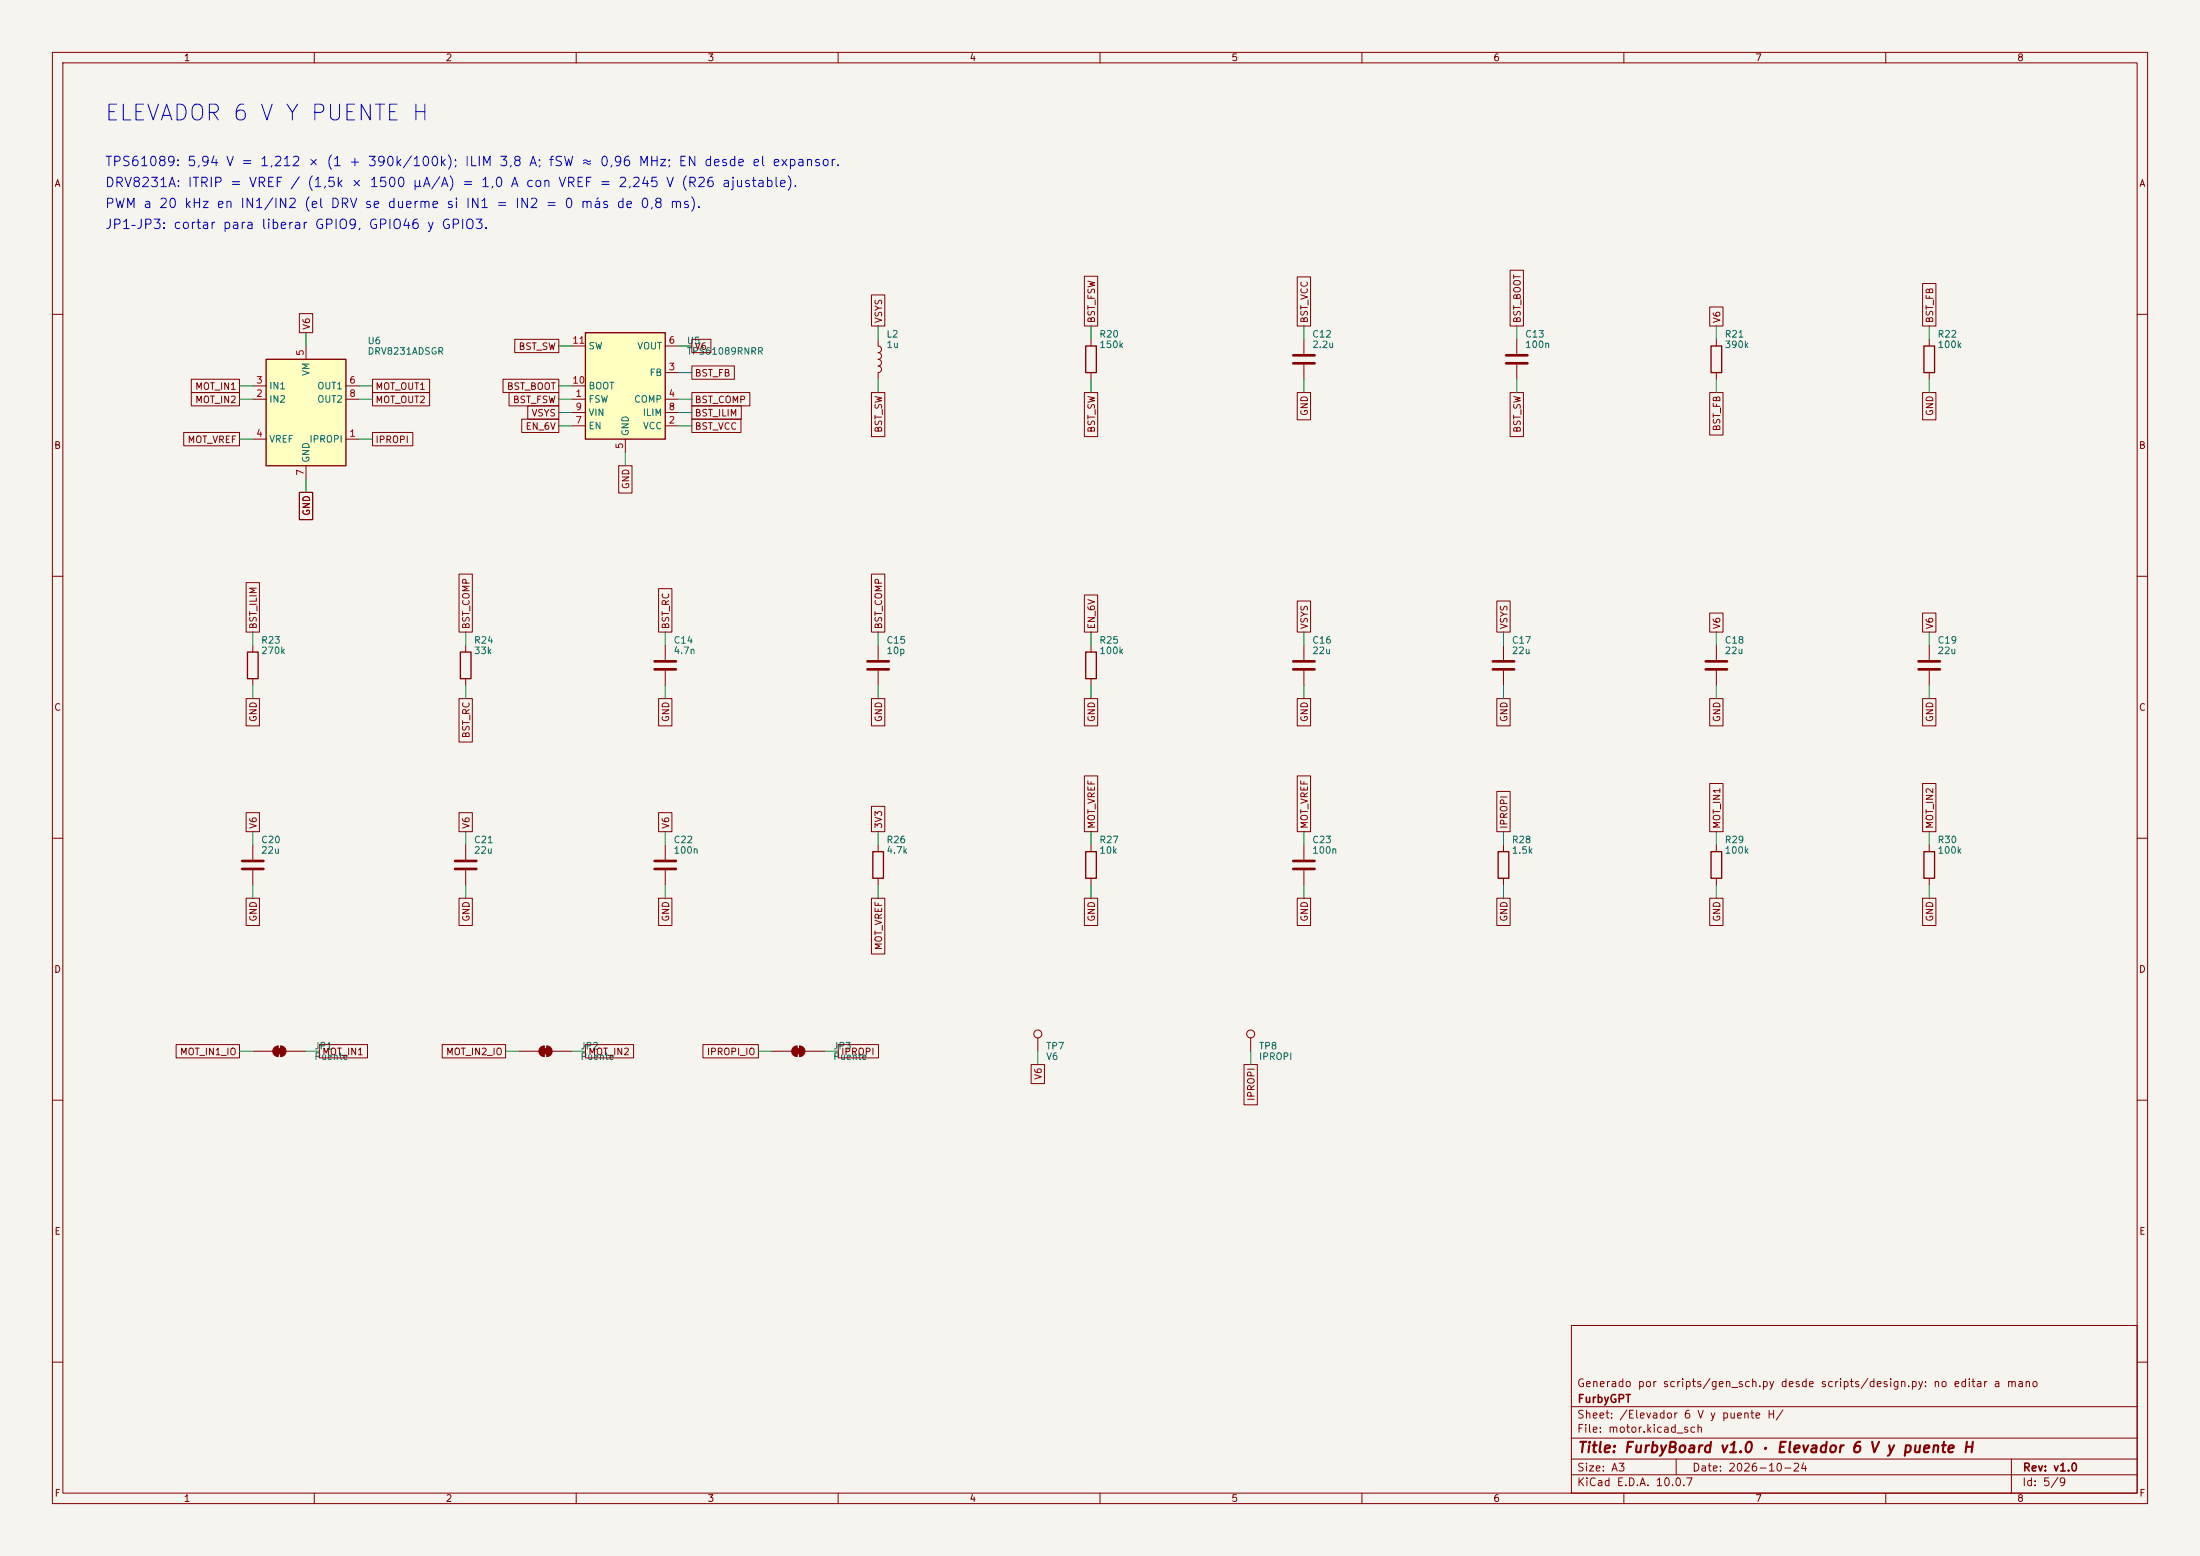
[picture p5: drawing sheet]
<svg xmlns="http://www.w3.org/2000/svg" width="420mm" height="297mm" viewBox="0 0 420 297" stroke-linecap="round" stroke-linejoin="round" font-family="sans-serif">
<path d="M0 0h420v297h-420z" fill="#f5f4ef" stroke="#f5f4ef" stroke-width=".19"/>
<g fill="none" stroke="#840000" stroke-width=".19">
<path d="M10 10h400v277h-400zM12 12h396v273h-396zM60 10v2M110 10v2M160 10v2M210 10v2M260 10v2M310 10v2M360 10v2M10 60h2M289.6 64.8v2.8M289.6 69.6v2.8"/>
<path d="M327.7 64.8v1.2M327.7 71.1v1.3M408 60h2M10 110h2M408 110h2M88.9 123.2v1.3M88.9 129.5v1.3M127 123.2v2.8M127 128v2.8M208.3 123.2v1.3M208.3 129.5v1.3M287 123.2v2.8"/>
<path d="M287 128v2.8M327.7 123.2v2.8M327.7 128v2.8M10 160h2M408 160h2M48.3 161.3v2.8M48.3 166.1v2.8M88.9 161.3v2.8M88.9 166.1v2.8M287 161.3v1.3M287 167.6v1.3M327.7 161.3v1.3"/>
<path d="M327.7 167.6v1.3M10 210h2M408 210h2M300 253h108v32h-108zM10 260h2M300 278.5h108M300 274.5h108M300 268.5h108M320 278.5v3M384 278.5v6.5M408 260h2M60 285v2"/>
<path d="M110 285v2M160 285v2M210 285v2M260 285v2M300 281.5h108M310 285v2M360 285v2"/>
</g>
<path d="M326.6 66h2.1v5.1h-2.1zM87.9 124.5h2v5h-2zM207.3 124.5h2v5h-2zM286 162.6h2v5h-2zM326.6 162.6h2.1v5h-2.1z" fill="none" stroke="#840000" stroke-width=".25"/>
<path d="M287.5 67.8h4.1M287.5 69.3h4.1M125 126.2h4M125 127.8h4M285 126.2h4.1M285 127.8h4.1M325.6 126.2h4.1M325.6 127.8h4.1M46.2 164.3h4.1M46.2 165.9h4.1M86.9 164.3h4M86.9 165.9h4" fill="none" stroke="#840000" stroke-width=".51"/>
<path d="M50.8 68.6h15.2v20.3h-15.2z" fill="#ffffc2"/>
<path d="M50.8 68.6h15.2v20.3h-15.2zM207.3 66h2v5.1h-2zM367.3 66h2v5.1h-2zM47.2 124.5h2.1v5h-2.1zM166.6 162.6h2.1v5h-2.1zM207.3 162.6h2v5h-2zM367.3 162.6h2v5h-2z" fill="none" stroke="#840000" stroke-width=".25"/>
<g fill="none" stroke="#840000" stroke-width=".19">
<path d="M48.3 76.2h2.5M48.3 73.7h2.5M58.4 66v2.6M66 76.2h2.6M66 73.7h2.6M167.6 64.8v1.2a.64 .64 0 0 1 .7 .7 .64 .64 0 0 1-.7 .6M167.6 67.3a.64 .64 0 0 1 .7 .6 .64 .64 0 0 1-.7 .7 .64 .64 0 0 1 .7 .6 .64 .64 0 0 1-.7 .7 .64 .64 0 0 1 .7 .6 .64 .64 0 0 1-.7 .6v1.3M208.3 64.8v1.2M208.3 71.1v1.3M248.9 64.8v2.8M248.9 69.6v2.8M368.3 64.8v1.2"/>
<path d="M368.3 71.1v1.3M48.3 83.8h2.5M58.4 88.9v2.5M66 83.8h2.6M48.3 123.2v1.3M48.3 129.5v1.3M167.6 123.2v2.8M167.6 128v2.8M248.9 123.2v2.8M248.9 128v2.8M368.3 123.2v2.8M368.3 128v2.8"/>
<path d="M127 161.3v2.8M127 166.1v2.8M167.6 161.3v1.3M167.6 167.6v1.3M208.3 161.3v1.3M208.3 167.6v1.3M248.9 161.3v2.8M248.9 166.1v2.8M368.3 161.3v1.3M368.3 167.6v1.3M53.1 199.6v2.1M53.6 199.6v2.1"/>
<path d="M103.9 199.6v2.1M104.4 199.6v2.1M152.1 199.6v2.1M152.7 199.6v2.1M198.1 198.1v2.6M238.8 198.1v2.6M48.3 200.7h3.8M54.6 200.7h3.8M99.1 200.7h3.8M105.4 200.7h3.8M147.3 200.7h3.8M153.7 200.7h3.8"/>
<circle cx="198.1" cy="197.4" r=".76"/>
<circle cx="238.8" cy="197.4" r=".76"/>
</g>
<path d="M246.9 67.8h4.1M246.9 69.3h4.1M165.6 126.2h4.1M165.6 127.8h4.1M246.9 126.2h4.1M246.9 127.8h4.1M366.3 126.2h4M366.3 127.8h4M125 164.3h4M125 165.9h4M246.9 164.3h4.1M246.9 165.9h4.1" fill="none" stroke="#840000" stroke-width=".51"/>
<g fill="#840000" stroke="#840000" stroke-width=".19">
<path d="M52.8 200.2h1v1h-1z"/>
<path d="M52.4 199.9l.7-.3v2.1a1.02 1.02 0 0 1-.9-.7 1.02 1.02 0 0 1 .2-1.1z"/>
<path d="M53.6 199.6a1.02 1.02 0 0 1 1 1.1 1.02 1.02 0 0 1-1 1z"/>
<path d="M151.9 200.2h1v1h-1z"/>
<path d="M151.4 199.9l.7-.3v2.1a1.02 1.02 0 0 1-.9-.7 1.02 1.02 0 0 1 .2-1.1z"/>
<path d="M152.7 199.6a1.02 1.02 0 0 1 1 1.1 1.02 1.02 0 0 1-1 1z"/>
<path d="M103.6 200.2h1v1h-1z"/>
<path d="M103.2 199.9l.7-.3v2.1a1.02 1.02 0 0 1-.9-.7 1.02 1.02 0 0 1 .2-1.1z"/>
<path d="M104.4 199.6a1.02 1.02 0 0 1 1 1.1 1.02 1.02 0 0 1-1 1z"/>
</g>
<path d="M111.8 63.5h15.2v20.3h-15.2z" fill="#ffffc2"/>
<path d="M111.8 63.5h15.2v20.3h-15.2z" fill="none" stroke="#840000" stroke-width=".25"/>
<g fill="none" stroke="#840000" stroke-width=".19">
<path d="M57.1 59.9h2.6v3.6h-2.6zM166.4 56.3h2.5v5.9h-2.5zM207 52.7h2.6v9.5h-2.6zM247.6 52.9h2.6v9.3h-2.6zM288.3 51.6h2.5v10.6h-2.5zM326.4 58.6h2.5v3.6h-2.5zM367 54.1h2.6v8.1h-2.6zM36.5 72.4h9.2v2.5h-9.2zM36.5 74.9h9.2v2.6h-9.2zM71.1 74.9h10.9v2.6h-10.9zM71.1 72.4h10.9v2.5h-10.9zM96 72.4h10.7v2.5h-10.7z"/>
<path d="M97.2 74.9h9.5v2.6h-9.5zM98.3 64.8h8.4v2.5h-8.4zM100.7 77.5h6v2.5h-6zM109.2 76.2h2.6M109.2 66h2.6M109.2 78.7h2.6M109.2 73.7h2.6M127 76.2h2.5M127 71.1h2.5M127 66h2.5M127 78.7h2.5M132.1 64.8h3.6v2.5h-3.6z"/>
<path d="M132.1 74.9h11.1v2.6h-11.1zM132.1 77.5h9.4v2.5h-9.4zM132.1 69.8h8.1v2.6h-8.1zM166.4 74.9h2.5v8.4h-2.5zM207 74.9h2.6v8.4h-2.6zM247.6 74.9h2.6v5.2h-2.6zM288.3 74.9h2.5v8.4h-2.5zM326.4 74.9h2.5v8.1h-2.5zM367 74.9h2.6v5.2h-2.6zM35.1 82.5h10.6v2.6h-10.6zM57.1 94h2.6v5.2h-2.6zM71.1 82.5h7.7v2.6h-7.7z"/>
<path d="M99.6 80h7.1v2.6h-7.1zM109.2 81.3h2.6M118.1 88.9h2.6v5.2h-2.6zM119.4 83.8v2.6M127 81.3h2.5M132.1 80h9.4v2.6h-9.4zM47 111.2h2.5v9.5h-2.5zM87.6 109.6h2.6v11.1h-2.6zM125.7 112.4h2.6v8.3h-2.6zM166.4 109.6h2.5v11.1h-2.5zM207 113.6h2.6v7.1h-2.6zM247.6 114.7h2.6v6h-2.6z"/>
<path d="M285.7 114.7h2.6v6h-2.6zM326.4 117h2.5v3.7h-2.5zM367 117h2.6v3.7h-2.6zM47 133.4h2.5v5.2h-2.5zM87.6 133.4h2.6v8.2h-2.6zM125.7 133.4h2.6v5.2h-2.6zM166.4 133.4h2.5v5.2h-2.5zM207 133.4h2.6v5.2h-2.6zM247.6 133.4h2.6v5.2h-2.6zM285.7 133.4h2.6v5.2h-2.6zM326.4 133.4h2.5v5.2h-2.5zM367 133.4h2.6v5.2h-2.6z"/>
<path d="M47 155.1h2.5v3.7h-2.5zM87.6 155.1h2.6v3.7h-2.6zM125.7 155.1h2.6v3.7h-2.6zM166.4 153.9h2.5v4.9h-2.5zM207 148.1h2.6v10.7h-2.6zM247.6 148.1h2.6v10.7h-2.6zM285.7 151.1h2.6v7.7h-2.6zM326.4 149.6h2.5v9.2h-2.5zM367 149.6h2.6v9.2h-2.6zM47 171.5h2.5v5.2h-2.5zM87.6 171.5h2.6v5.2h-2.6zM125.7 171.5h2.6v5.2h-2.6z"/>
<path d="M166.4 171.5h2.5v10.6h-2.5zM207 171.5h2.6v5.2h-2.6zM247.6 171.5h2.6v5.2h-2.6zM285.7 171.5h2.6v5.2h-2.6zM326.4 171.5h2.5v5.2h-2.5zM367 171.5h2.6v5.2h-2.6zM33.6 199.4h12.1v2.5h-12.1zM61 199.4h9.2v2.5h-9.2zM84.4 199.4h12.1v2.5h-12.1zM111.8 199.4h9.2v2.5h-9.2zM134.2 199.4h10.6v2.5h-10.6zM160 199.4h7.7v2.5h-7.7z"/>
<path d="M196.8 203.2h2.6v3.6h-2.6zM237.5 203.2h2.5v7.7h-2.5z"/>
</g>
<g fill="none" stroke="#009600" stroke-width=".19">
<path d="M45.7 76.2h2.6M45.7 73.7h2.6M58.4 63.5v2.5M68.6 76.2h2.5M68.6 73.7h2.5M106.7 76.2h2.5M106.7 66h2.5M106.7 78.7h2.5M106.7 73.7h2.5M129.5 76.2h2.6M129.5 66h2.6M129.5 71.1h2.6"/>
<path d="M129.5 78.7h2.6M167.6 62.2v2.6M167.6 72.4v2.5M208.3 62.2v2.6M208.3 72.4v2.5M248.9 62.2v2.6M248.9 72.4v2.5M289.6 62.2v2.6M289.6 72.4v2.5M327.7 62.2v2.6M327.7 72.4v2.5M368.3 62.2v2.6"/>
<path d="M368.3 72.4v2.5M45.7 83.8h2.6M58.4 91.4v2.6M68.6 83.8h2.5M106.7 81.3h2.5M119.4 86.4v2.5M129.5 81.3h2.6M48.3 120.7v2.5M48.3 130.8v2.6M88.9 120.7v2.5M88.9 130.8v2.6M127 120.7v2.5"/>
<path d="M127 130.8v2.6M167.6 120.7v2.5M167.6 130.8v2.6M208.3 120.7v2.5M208.3 130.8v2.6M248.9 120.7v2.5M248.9 130.8v2.6M287 120.7v2.5M287 130.8v2.6M327.7 120.7v2.5M327.7 130.8v2.6M368.3 120.7v2.5"/>
<path d="M368.3 130.8v2.6M48.3 158.8v2.5M88.9 158.8v2.5M127 158.8v2.5M167.6 158.8v2.5M208.3 158.8v2.5M248.9 158.8v2.5M287 158.8v2.5M327.7 158.8v2.5M368.3 158.8v2.5M48.3 168.9v2.6M88.9 168.9v2.6"/>
<path d="M127 168.9v2.6M167.6 168.9v2.6M208.3 168.9v2.6M248.9 168.9v2.6M287 168.9v2.6M327.7 168.9v2.6M368.3 168.9v2.6M45.7 200.7h2.6M58.4 200.7h2.6M96.5 200.7h2.6M109.2 200.7h2.6M144.8 200.7h2.5"/>
<path d="M157.5 200.7h2.5M198.1 200.7v2.5M238.8 200.7v2.5"/>
</g>
<text font-size="3" fill="#0000c2" x="19.8" y="23.8">ELEVADOR 6 V Y PUENTE H</text>
<text font-size="2" fill="#840000" x="301" y="277.8">Title: FurbyBoard v1.0 · Elevador 6 V y puente H</text>
<g font-size="1.8" fill="#0000c2">
<text x="19.9" y="32.2">TPS61089: 5,94 V = 1,212 × (1 + 390k/100k); ILIM 3,8 A; fSW ≈ 0,96 MHz; EN desde el expansor.</text>
<text x="19.9" y="36.2">DRV8231A: ITRIP = VREF / (1,5k × 1500 µA/A) = 1,0 A con VREF = 2,245 V (R26 ajustable).</text>
<text x="19.9" y="40.2">PWM a 20 kHz en IN1/IN2 (el DRV se duerme si IN1 = IN2 = 0 más de 0,8 ms).</text>
<text x="19.9" y="44.2">JP1–JP3: cortar para liberar GPIO9, GPIO46 y GPIO3.</text>
</g>
<g font-size="1.5" fill="#840000">
<text x="300.9" y="265.1">Generado por scripts/gen_sch.py desde scripts/design.py: no editar a mano</text>
<text x="301" y="268.1">FurbyGPT</text>
<text x="300.9" y="273.8">File: motor.kicad_sch</text>
<text x="300.9" y="271.1">Sheet: /Elevador 6 V y puente H/</text>
<text x="300.9" y="281.2">Size: A3</text>
<text x="322.9" y="281.2">Date: 2026-10-24</text>
<text x="386" y="281.2">Rev: v1.0</text>
<text x="300.9" y="284">KiCad E.D.A. 10.0.7</text>
<text x="385.9" y="284">Id: 5/9</text>
</g>
<g font-size="1.3" fill="#840000">
<text x="35" y="12">1</text>
<text x="85" y="12">2</text>
<text x="135" y="12">3</text>
<text x="185" y="12">4</text>
<text x="235" y="12">5</text>
<text x="285" y="12">6</text>
<text x="335" y="12">7</text>
<text x="385" y="12">8</text>
<text x="10.3" y="36">A</text>
<text x="408.3" y="36">A</text>
<text x="59.5" y="63.1" transform="rotate(-90 59.5 63.1)">V6</text>
<text x="168.7" y="61.8" transform="rotate(-90 168.7 61.8)">VSYS</text>
<text x="209.3" y="61.8" transform="rotate(-90 209.3 61.8)">BST_FSW</text>
<text x="250" y="61.8" transform="rotate(-90 250 61.8)">BST_VCC</text>
<text x="290.6" y="61.8" transform="rotate(-90 290.6 61.8)">BST_BOOT</text>
<text x="328.7" y="61.8" transform="rotate(-90 328.7 61.8)">V6</text>
<text x="369.4" y="61.8" transform="rotate(-90 369.4 61.8)">BST_FB</text>
<text x="98.9" y="67.1">BST_SW</text>
<text x="132.5" y="67.1">V6</text>
<text x="37.2" y="74.7">MOT_IN1</text>
<text x="37.2" y="77.3">MOT_IN2</text>
<text x="71.6" y="77.3">MOT_OUT2</text>
<text x="71.6" y="74.7">MOT_OUT1</text>
<text x="96.7" y="74.7">BST_BOOT</text>
<text x="97.8" y="77.3">BST_FSW</text>
<text x="132.5" y="77.3">BST_COMP</text>
<text x="132.5" y="72.2">BST_FB</text>
<text x="100.2" y="82.3">EN_6V</text>
<text x="101.4" y="79.8">VSYS</text>
<text x="132.5" y="82.3">BST_VCC</text>
<text x="132.5" y="79.8">BST_ILIM</text>
<text x="168.7" y="82.7" transform="rotate(-90 168.7 82.7)">BST_SW</text>
<text x="209.3" y="82.7" transform="rotate(-90 209.3 82.7)">BST_SW</text>
<text x="250" y="79.5" transform="rotate(-90 250 79.5)">GND</text>
<text x="290.6" y="82.7" transform="rotate(-90 290.6 82.7)">BST_SW</text>
<text x="328.7" y="82.4" transform="rotate(-90 328.7 82.4)">BST_FB</text>
<text x="369.4" y="79.5" transform="rotate(-90 369.4 79.5)">GND</text>
<text x="10.2" y="86">B</text>
<text x="35.7" y="84.9">MOT_VREF</text>
<text x="71.6" y="84.9">IPROPI</text>
<text x="408.2" y="86">B</text>
<text x="120.4" y="93.5" transform="rotate(-90 120.4 93.5)">GND</text>
<text x="59.5" y="98.6" transform="rotate(-90 59.5 98.6)">GND</text>
<text x="49.3" y="120.2" transform="rotate(-90 49.3 120.2)">BST_ILIM</text>
<text x="90" y="120.2" transform="rotate(-90 90 120.2)">BST_COMP</text>
<text x="128.1" y="120.2" transform="rotate(-90 128.1 120.2)">BST_RC</text>
<text x="168.7" y="120.2" transform="rotate(-90 168.7 120.2)">BST_COMP</text>
<text x="209.3" y="120.2" transform="rotate(-90 209.3 120.2)">EN_6V</text>
<text x="250" y="120.2" transform="rotate(-90 250 120.2)">VSYS</text>
<text x="288.1" y="120.2" transform="rotate(-90 288.1 120.2)">VSYS</text>
<text x="328.7" y="120.2" transform="rotate(-90 328.7 120.2)">V6</text>
<text x="369.4" y="120.2" transform="rotate(-90 369.4 120.2)">V6</text>
<text x="10.2" y="136">C</text>
<text x="49.3" y="137.9" transform="rotate(-90 49.3 137.9)">GND</text>
<text x="128.1" y="137.9" transform="rotate(-90 128.1 137.9)">GND</text>
<text x="168.7" y="137.9" transform="rotate(-90 168.7 137.9)">GND</text>
<text x="209.3" y="137.9" transform="rotate(-90 209.3 137.9)">GND</text>
<text x="250" y="137.9" transform="rotate(-90 250 137.9)">GND</text>
<text x="288.1" y="137.9" transform="rotate(-90 288.1 137.9)">GND</text>
<text x="328.7" y="137.9" transform="rotate(-90 328.7 137.9)">GND</text>
<text x="369.4" y="137.9" transform="rotate(-90 369.4 137.9)">GND</text>
<text x="408.2" y="136">C</text>
<text x="90" y="141" transform="rotate(-90 90 141)">BST_RC</text>
<text x="49.3" y="158.3" transform="rotate(-90 49.3 158.3)">V6</text>
<text x="90" y="158.3" transform="rotate(-90 90 158.3)">V6</text>
<text x="128.1" y="158.3" transform="rotate(-90 128.1 158.3)">V6</text>
<text x="168.7" y="158.3" transform="rotate(-90 168.7 158.3)">3V3</text>
<text x="209.3" y="158.3" transform="rotate(-90 209.3 158.3)">MOT_VREF</text>
<text x="250" y="158.3" transform="rotate(-90 250 158.3)">MOT_VREF</text>
<text x="288.1" y="158.3" transform="rotate(-90 288.1 158.3)">IPROPI</text>
<text x="328.7" y="158.3" transform="rotate(-90 328.7 158.3)">MOT_IN1</text>
<text x="369.4" y="158.3" transform="rotate(-90 369.4 158.3)">MOT_IN2</text>
<text x="49.3" y="176" transform="rotate(-90 49.3 176)">GND</text>
<text x="90" y="176" transform="rotate(-90 90 176)">GND</text>
<text x="128.1" y="176" transform="rotate(-90 128.1 176)">GND</text>
<text x="209.3" y="176" transform="rotate(-90 209.3 176)">GND</text>
<text x="250" y="176" transform="rotate(-90 250 176)">GND</text>
<text x="288.1" y="176" transform="rotate(-90 288.1 176)">GND</text>
<text x="328.7" y="176" transform="rotate(-90 328.7 176)">GND</text>
<text x="369.4" y="176" transform="rotate(-90 369.4 176)">GND</text>
<text x="10.2" y="186">D</text>
<text x="168.7" y="181.5" transform="rotate(-90 168.7 181.5)">MOT_VREF</text>
<text x="408.2" y="186">D</text>
<text x="34.3" y="201.7">MOT_IN1_IO</text>
<text x="61.4" y="201.7">MOT_IN1</text>
<text x="85.1" y="201.7">MOT_IN2_IO</text>
<text x="112.2" y="201.7">MOT_IN2</text>
<text x="134.8" y="201.7">IPROPI_IO</text>
<text x="160.5" y="201.7">IPROPI</text>
<text x="199.2" y="206.2" transform="rotate(-90 199.2 206.2)">V6</text>
<text x="239.8" y="210.3" transform="rotate(-90 239.8 210.3)">IPROPI</text>
<text x="10.3" y="236">E</text>
<text x="408.3" y="236">E</text>
<text x="10.3" y="286">F</text>
<text x="35" y="287">1</text>
<text x="85" y="287">2</text>
<text x="135" y="287">3</text>
<text x="185" y="287">4</text>
<text x="235" y="287">5</text>
<text x="285" y="287">6</text>
<text x="335" y="287">7</text>
<text x="385" y="287">8</text>
<text x="408.3" y="286">F</text>
</g>
<g font-size="1.3" fill="#a90000">
<text x="109.2" y="65.9">11</text>
<text x="127.5" y="65.9">6</text>
<text x="58.3" y="68" transform="rotate(-90 58.3 68)">5</text>
<text x="127.5" y="71">3</text>
<text x="48.8" y="76.1">2</text>
<text x="48.8" y="73.5">3</text>
<text x="66.6" y="73.5">6</text>
<text x="66.6" y="76.1">8</text>
<text x="109.2" y="73.5">10</text>
<text x="109.8" y="76.1">1</text>
<text x="127.5" y="76.1">4</text>
<text x="48.8" y="83.7">4</text>
<text x="66.6" y="83.7">1</text>
<text x="109.8" y="81.1">7</text>
<text x="109.8" y="78.6">9</text>
<text x="127.5" y="81.1">2</text>
<text x="127.5" y="78.6">8</text>
<text x="119.2" y="85.8" transform="rotate(-90 119.2 85.8)">5</text>
<text x="58.3" y="90.9" transform="rotate(-90 58.3 90.9)">7</text>
</g>
<g font-size="1.3" fill="#006464">
<text x="169.1" y="64.7">L2</text>
<text x="209.8" y="64.7">R20</text>
<text x="250.4" y="64.7">C12</text>
<text x="291" y="64.7">C13</text>
<text x="329.1" y="64.7">R21</text>
<text x="369.8" y="64.7">R22</text>
<text x="59.4" y="71.9" transform="rotate(-90 59.4 71.9)">VM</text>
<text x="70.1" y="66">U6</text>
<text x="70.1" y="68">DRV8231ADSGR</text>
<text x="112.2" y="67">SW</text>
<text x="121.5" y="67">VOUT</text>
<text x="131" y="66">U5</text>
<text x="131" y="68">TPS61089RNRR</text>
<text x="169.1" y="66.7">1u</text>
<text x="209.8" y="66.7">150k</text>
<text x="250.4" y="66.7">2.2u</text>
<text x="291" y="66.7">100n</text>
<text x="329.1" y="66.7">390k</text>
<text x="369.8" y="66.7">100k</text>
<text x="51.3" y="77.2">IN2</text>
<text x="51.3" y="74.6">IN1</text>
<text x="60.5" y="74.6">OUT1</text>
<text x="60.5" y="77.2">OUT2</text>
<text x="112.2" y="77.2">FSW</text>
<text x="112.2" y="74.6">BOOT</text>
<text x="120.9" y="77.2">COMP</text>
<text x="123.9" y="72.1">FB</text>
<text x="112.2" y="82.2">EN</text>
<text x="112.2" y="79.7">VIN</text>
<text x="120.3" y="83.3" transform="rotate(-90 120.3 83.3)">GND</text>
<text x="122.6" y="79.7">ILIM</text>
<text x="122.6" y="82.2">VCC</text>
<text x="51.3" y="84.8">VREF</text>
<text x="59" y="84.8">IPROPI</text>
<text x="59.4" y="88.4" transform="rotate(-90 59.4 88.4)">GND</text>
<text x="49.7" y="123.2">R23</text>
<text x="49.7" y="125.2">270k</text>
<text x="90.4" y="123.2">R24</text>
<text x="90.4" y="125.2">33k</text>
<text x="128.5" y="123.2">C14</text>
<text x="128.5" y="125.2">4.7n</text>
<text x="169.1" y="123.2">C15</text>
<text x="169.1" y="125.2">10p</text>
<text x="209.8" y="123.2">R25</text>
<text x="209.8" y="125.2">100k</text>
<text x="250.4" y="123.2">C16</text>
<text x="250.4" y="125.2">22u</text>
<text x="288.5" y="123.2">C17</text>
<text x="288.5" y="125.2">22u</text>
<text x="329.1" y="123.2">C18</text>
<text x="329.1" y="125.2">22u</text>
<text x="369.8" y="123.2">C19</text>
<text x="369.8" y="125.2">22u</text>
<text x="49.7" y="161.3">C20</text>
<text x="90.4" y="161.3">C21</text>
<text x="128.5" y="161.3">C22</text>
<text x="169.1" y="161.3">R26</text>
<text x="209.8" y="161.3">R27</text>
<text x="250.4" y="161.3">C23</text>
<text x="288.5" y="161.3">R28</text>
<text x="329.1" y="161.3">R29</text>
<text x="369.8" y="161.3">R30</text>
<text x="49.7" y="163.3">22u</text>
<text x="90.4" y="163.3">22u</text>
<text x="128.5" y="163.3">100n</text>
<text x="169.1" y="163.3">4.7k</text>
<text x="209.8" y="163.3">10k</text>
<text x="250.4" y="163.3">100n</text>
<text x="288.5" y="163.3">1.5k</text>
<text x="329.1" y="163.3">100k</text>
<text x="369.8" y="163.3">100k</text>
<text x="59.9" y="200.6">JP1</text>
<text x="59.9" y="202.6">Puente</text>
<text x="110.7" y="200.6">JP2</text>
<text x="110.7" y="202.6">Puente</text>
<text x="159" y="200.6">JP3</text>
<text x="159" y="202.6">Puente</text>
<text x="199.6" y="200.6">TP7</text>
<text x="199.6" y="202.6">V6</text>
<text x="240.2" y="200.6">TP8</text>
<text x="240.2" y="202.6">IPROPI</text>
</g>
</svg>
